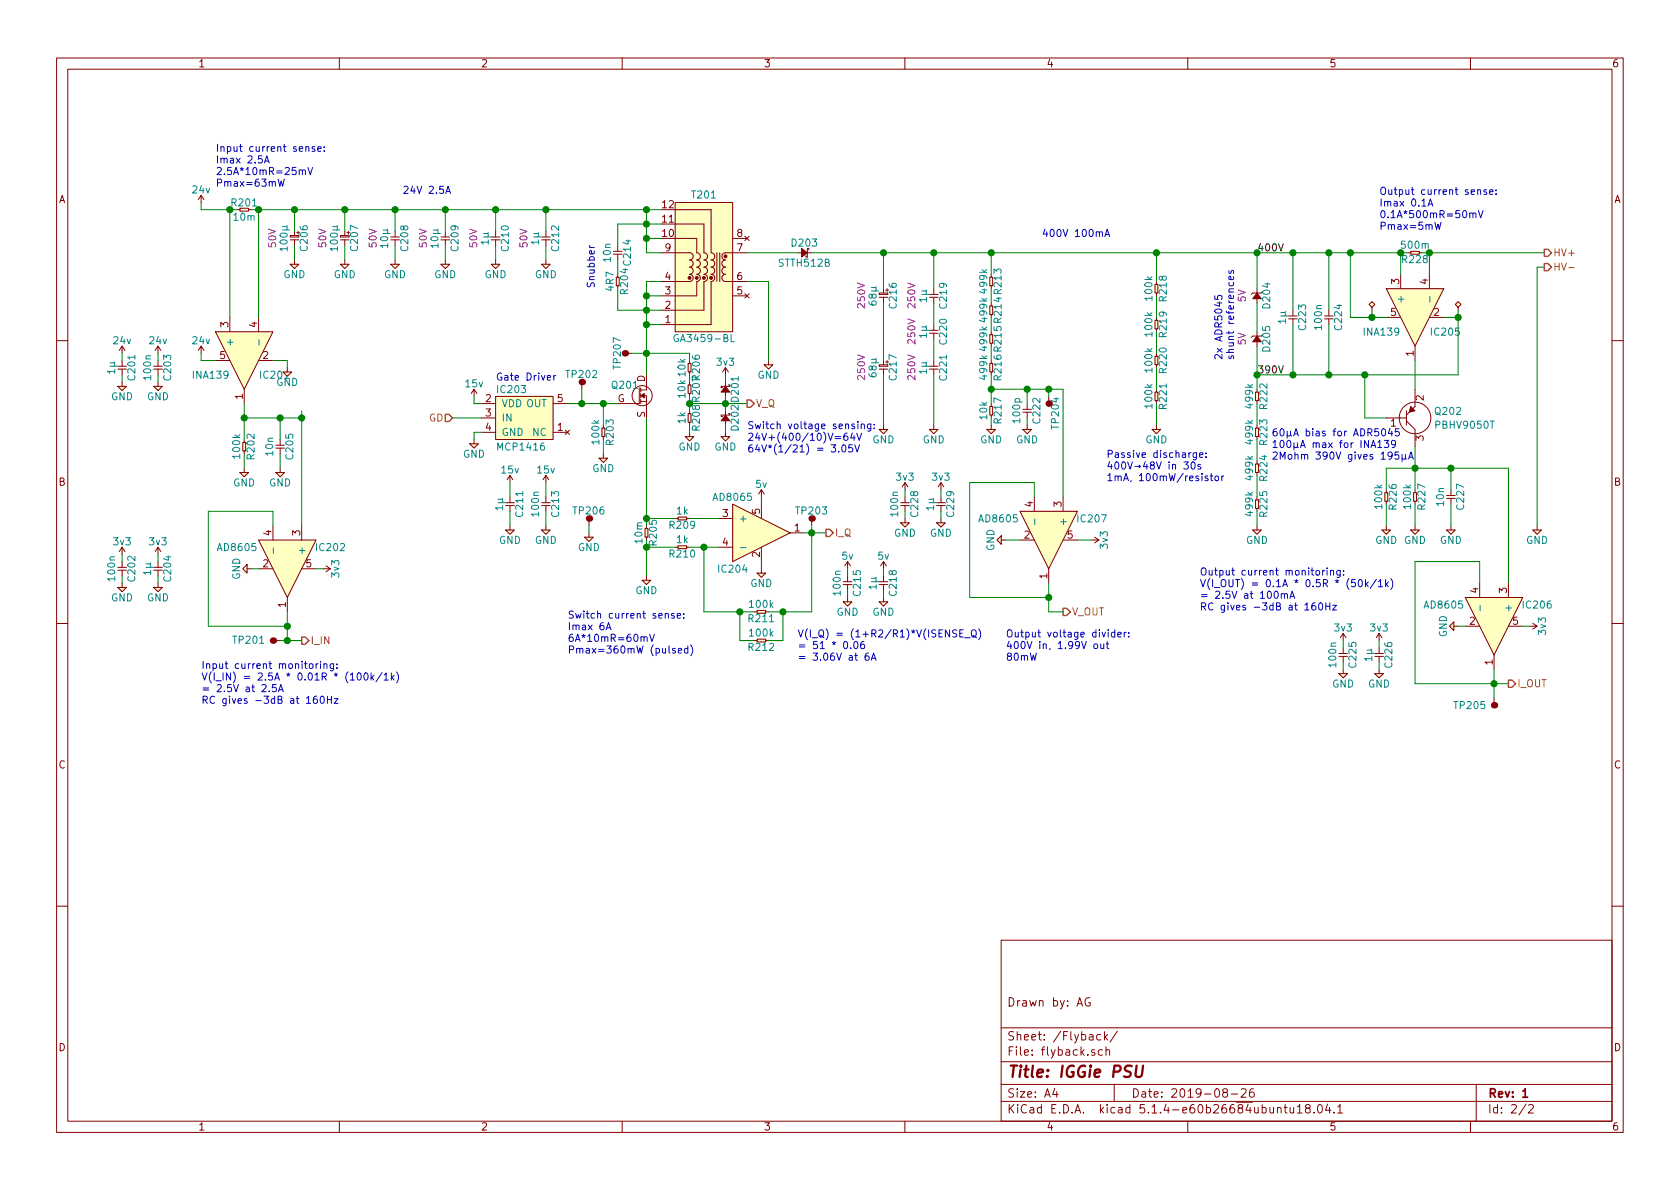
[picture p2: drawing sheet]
<svg xmlns="http://www.w3.org/2000/svg" width="297mm" height="210mm" viewBox="0 0 297 210" stroke-linecap="round" stroke-linejoin="round" font-family="sans-serif">
<g fill="none" stroke="#840000" stroke-width=".18">
<path d="M10 10.3h277v189.9h-277zM12 12.2h273v186.1h-273zM60 10.3v1.9M110 10.3v1.9M160 10.3v1.9M210 10.3v1.9M260 10.3v1.9M249.4 44.4h1.6v.6h-1.6zM10 60.2h2M128.3 72.6v.8M128.3 74.4v.8M129 73.4h-1.5v.3h.3"/>
<path d="M204.2 63h.5v1.5h-.5zM204.2 69.3h.5v1.6h-.5zM285 60.2h2M10 110.3h2M285 110.3h2M10 160.2h2M177 166.3h108v32h-108zM192.7 176.5a.73 .73 0 0 0-.9 .5 .73 .73 0 0 0 .5 .9l.5-.1v-.5h-.3M285 160.2h2M60 198.3v1.9M110 198.3v1.9M160 198.3v1.9"/>
<path d="M177 194.8h108M177 191.8h108M177 187.8h108M177 181.8h108M186.5 192.5l-.4 1h1M186.8 193v1M193.5 185.7l-.3-.1-.2 .2 .1 .2 .4 .2v.3h-.5M194.6 183l-.4-.1-.3 .3 .1 .6 .2 .1 .4-.1M194.9 185.7l-.4-.1-.3 .3 .1 .6 .2 .1 .4-.1M195.3 182.4v1.5M195.4 183.4l.4 .5M195.6 185.7l.2-.1 .3 .1 .1 .9"/>
<path d="M195.6 185.1v1.5M195.8 182.9l-.5 .6M197 191.8v3M197.6 182.3l-1.3 2M210 198.3v1.9M216.5 193.2l-.3-.3 .1-.2a.48 .48 0 0 1 .6-.1l.1 .2-.1 .3-.6 .1a.48 .48 0 0 0 0 .7l.2 .1 .5-.1v-.4l-.2-.3M217.7 193.5h1.1M219.5 192.7l.2-.2h.3l.3 .2v.3v.2l-.9 .8h.9M221.6 192.5a.59 .59 0 0 0-.7 .7l.1 .7 .2 .1 .5-.1 .1-.5-.2-.2-.4-.1-.3 .3M225.9 196l.2-.2 .3 .1 .1 .9M227 195.8h.6M227.2 195.3v1.3l.4 .2"/>
<path d="M228.1 195.8l.1 .9 .3 .1 .2-.1M228.7 195.8v1M229.4 195.8l.4-.5v1.5M229.4 196.8h.8M231.1 196l-.3-.3 .1-.3a.48 .48 0 0 1 .7 .1l-.1 .4a.52 .52 0 0 0-.6 .2 .52 .52 0 0 0 0 .6l.5 .1 .2-.1v-.4l-.2-.3M232.3 196.7v.1M233.1 195.4l.2-.1a.8 .8 0 0 1 .5 .8 .8 .8 0 0 1-.5 .7 1 1 0 0 1-.2-1.4zM234.7 195.2l-.3 1.1h.9M235.1 195.8v1M235.9 196.7v.1M236.5 195.8l.4-.5v1.5M236.5 196.8h.9"/>
<path d="M260 198.3v1.9M261 191.8v6.5M269.8 195.2l-1.2 2M270.3 195.5l.2-.2h.3l.3 .5-.9 1h.9"/>
</g>
<path d="M269.2 193l.5-.5v1.5M269.2 194h.9" fill="none" stroke="#840000" stroke-width=".3"/>
<path d="M201 188.4l-.2 1.7 .1 .2a.69 .69 0 0 0 .9 0l.3-1.9" fill="none" stroke="#840000" stroke-width=".41"/>
<g fill="#ffffc2" stroke="#ffffc2" stroke-width=".18">
<path d="M249.4 44.4h1.6v.6h-1.6z"/>
<path d="M204.2 63h.5v1.5h-.5z"/>
<path d="M204.2 69.3h.5v1.6h-.5z"/>
</g>
<path d="M128.3 73.4l.7 1h-1.5z" fill="#840000" stroke="#840000" stroke-width=".18"/>
<circle cx="102.9" cy="67.6" r=".57" fill="#840000"/>
<path d="M102.9 67.6v1.2" fill="none" stroke="#840000" stroke-width=".18"/>
<g fill="#840000">
<circle cx="185.4" cy="71.4" r=".57"/>
<circle cx="48.3" cy="113.3" r=".57"/>
</g>
<g fill="none" stroke="#840000" stroke-width=".18">
<path d="M35.1 35.3l.5-.8v1.3M35.6 34.5l.5 .8M42.4 36.8h1.5v.5h-1.5zM119.4 35.8h10.1v22.9h-10.1zM119.4 39.6h5.1v5.1a.63 .63 0 0 1 .6 .6 .63 .63 0 0 1-.6 .7 .63 .63 0 0 1 .6 .6 .63 .63 0 0 1-.6 .6 .63 .63 0 0 1 .6 .7 .63 .63 0 0 1-.6 .6 .63 .63 0 0 1 .6 .6 .63 .63 0 0 1-.6 .7v5.1h-7.7M119.4 37.1h6.3v7.6a.63 .63 0 0 1 .7 .6 .63 .63 0 0 1-.7 .7 .63 .63 0 0 1 .7 .6 .63 .63 0 0 1-.7 .6 .63 .63 0 0 1 .7 .7 .63 .63 0 0 1-.7 .6 .63 .63 0 0 1 .7 .6 .63 .63 0 0 1-.7 .7v7.6h-8.9M38.1 58.7h10.2l-5.1 10.1zM40.6 56.1v2.6M45.7 56.1v2.6M51.3 41.7h1.5v.2h-1.5zM51.3 46.7h1.5l-.7 .8zM51.3 42.4h1.5"/>
<path d="M52.1 40.9v.8M52.1 42.4v1M52.1 46v.7M52.5 41.1h.5M60.2 46.7h1.5l-.7 .8zM60.2 41.7h1.5v.2h-1.5zM60.2 42.4h1.5M61 40.9v.8M61 42.4v1M61 46v.7M61.3 41.1h.5M69.1 46.7h1.5l-.8 .8z"/>
<path d="M69.1 41.9h1.5M69.1 42.4h1.5M69.8 40.9v1M69.8 42.4v1M69.8 46v.7M78 46.7h1.5l-.8 .8zM78 41.9h1.5M78 42.4h1.5M78.7 40.9v1M78.7 42.4v1M78.7 46v.7M86.9 46.7h1.5l-.8 .8z"/>
<path d="M86.9 41.9h1.5M86.9 42.4h1.5M87.6 40.9v1M87.6 42.4v1M87.6 46v.7M95.8 46.7h1.5l-.8 .8zM95.8 41.9h1.5M95.8 42.4h1.5M96.5 40.9v1M96.5 42.4v1M96.5 46v.7M108.5 44.4h1.5"/>
<path d="M108.5 45h1.5M109 49h.5v1.5h-.5zM109.2 43.4v1M109.2 45v1M116.8 44.7h5.1a.63 .63 0 0 1 .7 .6 .63 .63 0 0 1-.7 .7 .63 .63 0 0 1 .7 .6 .63 .63 0 0 1-.7 .6 .63 .63 0 0 1 .7 .7 .63 .63 0 0 1-.7 .6 .63 .63 0 0 1 .7 .6 .63 .63 0 0 1-.7 .7h-5.1M119.4 42.2h3.8v2.5a.63 .63 0 0 1 .6 .6 .63 .63 0 0 1-.6 .7 .63 .63 0 0 1 .6 .6 .63 .63 0 0 1-.6 .6 .63 .63 0 0 1 .6 .7 .63 .63 0 0 1-.6 .6 .63 .63 0 0 1 .6 .6 .63 .63 0 0 1-.6 .7v2.5h-6.4M126.7 44.7v5.1M127.3 44.7v5.1M129.5 42.2h2.6M129.5 52.3h2.6M131.7 51.9l.8 .8M131.7 41.8l.8 .7"/>
<path d="M132.1 44.7h-3.8a.63 .63 0 0 0-.7 .6 .63 .63 0 0 0 .7 .7 .63 .63 0 0 0-.7 .6 .63 .63 0 0 0 .7 .6 .63 .63 0 0 0-.7 .7 .63 .63 0 0 0 .7 .6 .63 .63 0 0 0-.7 .6 .63 .63 0 0 0 .7 .7h3.8M132.5 51.9l-.8 .8M132.5 41.8l-.8 .7M141 44.7h.7M142.7 43.9v1.6h-.2v-.3M142.7 44.7h.8M155.4 51.8h1.6v.3h-1.6zM155.4 52.6h1.6M156.2 51v.8M156.2 52.6v1M156.6 51.3h.5M164.3 52.6h1.6"/>
<path d="M164.3 52.1h1.6M164.3 58.4h1.6M164.3 58.9h1.6M165.1 51v1.1M165.1 52.6v1M165.1 57.4v1M165.1 58.9v1M204.2 50.3h.5v1.5h-.5zM204.2 56.6h.5v1.6h-.5zM222.2 51v.8M222.2 52.8v.8M222.2 58.7v.7"/>
<path d="M223 59.4h-1.5l-.3 .3M223 51.8h-1.5l-.3 .3M234.2 55.9h1.5M234.2 56.4h1.5M234.9 54.9v1M234.9 56.4v1M242.1 53.8l.5-.5 .5 .5-.5 .6zM242.6 54.4v.5M245.1 51h10.2l-5.1 10.2zM245.1 56.1h2.5M247.6 48.5v2.5M252.7 56.1h2.6"/>
<path d="M252.7 48.5v2.5M257.3 53.8l.5-.5 .5 .5-.5 .6zM257.8 54.4v.5M21.1 62l.5-.8v1.3M21.6 61.2l.5 .8M27.4 62l.5-.8v1.3M27.9 61.2l.5 .8M35.1 62l.5-.8v1.3M35.6 61.2l.5 .8M38.1 63.7h2.5M42.9 78.2h.5v1.6h-.5zM43.2 68.8v2.6"/>
<path d="M45.7 63.7h2.6M50 65.8h1.6l-.8 .7zM50.8 65v.8M83.1 78.5h1.5l-.8 .7zM83.3 69.6l.5-.8v1.3M83.8 68.8l.5 .8M83.8 77.7v.8M85.1 73.9h2.5M85.1 71.4h2.5M85.1 76.4h2.5M87.6 70.1h10.2v7.6h-10.2zM97.8 71.4h2.5"/>
<path d="M97.8 76.4h2.5M99.9 76.1l.8 .7M100.7 76.1l-.8 .7M106.4 75.7h.5v1.5h-.5zM113 68.6v2.8h-2.5M113.3 70h1v2.6M113.3 71h1M113.3 68.6v.7M113.3 69.6v.8M113.3 70.6v.8M114.3 67.6v1.4h-1M121.2 77.2h1.5l-.8 .8z"/>
<path d="M121.7 64.3h.5v1.5h-.5zM121.7 68.1h.5v1.5h-.5zM121.7 73.1h.5v1.6h-.5zM121.9 76.4v.8M127.5 77.2h1.5l-.7 .8zM127.8 65.8l.5-.8v1.3M128.3 65l.5 .8M128.3 67.6v.7M128.3 69.3v.8M128.3 76.4v.8M129 68.3h-1.5v.3h.3M135.1 64.5h1.6l-.8 .8z"/>
<path d="M135.9 63.7v.8M155.4 75.9h1.6l-.8 .8zM155.4 64.5h1.6v.3h-1.6zM155.4 65.3h1.6M156.2 63.7v.8M156.2 65.3v1M156.2 75.2v.7M156.6 64h.5M164.3 75.9h1.6l-.8 .8zM164.3 65.3h1.6M164.3 64.8h1.6M165.1 63.7v1.1"/>
<path d="M165.1 65.3v1M165.1 75.2v.7M174.5 75.9h1.5l-.7 .8zM175.3 75.2v.7M180.8 75.9h1.6l-.8 .8zM180.8 72.4h1.6M180.8 72.9h1.6M181.6 71.4v1M181.6 72.9v1M181.6 75.2v.7M203.7 75.9h1.5l-.7 .8zM204.5 75.2v.7"/>
<path d="M222 69.3h.5v1.6h-.5zM222 75.7h.5v1.5h-.5zM222.2 60.4v.8M245.1 73.9h3.6M248.7 74.4l1.5 1.5v3.1M248.7 72.6v2.6M250.2 61.2v2.5M250.2 68.8v3.1l-1.5 1.5M21.1 97.5l.5-.7v1.2M21.6 99.3v1M21.6 96.8l.5 .7M27.4 97.5l.5-.7v1.2"/>
<path d="M27.9 99.3v1M27.9 96.8l.5 .7M42.4 83.6h1.5l-.7 .7zM43.2 82.8v.8M43.7 99.8v1.5l-.8-.7zM45.7 95.5h10.2l-5.1 10.2zM48.3 93v2.5M48.8 83.6h1.5l-.8 .7zM49.5 82.8v.8M53.3 93v2.5M89.4 93.7h1.5l-.7 .8zM89.4 88.9h1.5"/>
<path d="M89.4 89.4h1.5M89.7 84.8l.5-.7v1.2M90.2 84.1l.5 .7M90.2 87.9v1M90.2 89.4v1M90.2 93v.7M95.8 93.7h1.5l-.8 .8zM95.8 88.9h1.5M95.8 89.4h1.5M96 84.8l.5-.7v1.2M96.5 84.1l.5 .7M96.5 87.9v1"/>
<path d="M96.5 89.4v1M96.5 93v.7M105.9 81h1.5l-.7 .8zM106.7 80.3v.7M114 93.5h.6v1.5h-.6zM119.9 96.5h1.5v.5h-1.5zM119.9 91.4h1.5v.5h-1.5zM127 91.7h2.5M127 96.8h2.5M129.5 89.1l10.2 5.1-10.2 5.1zM134.1 87.4l.5-.8v1.3M134.6 86.6l.5 .8"/>
<path d="M134.6 89.1v2.6M134.6 96.8v2.5M139.7 94.2h2.5M149.9 99.3l.5 .8M156.2 99.3l.5 .8M159.3 92.5h1.5l-.8 .7zM159.3 88.9h1.5M159.3 89.4h1.5M159.5 86.1l.5-.8v1.3M160 87.9v1M160 89.4v1M160 91.7v.8"/>
<path d="M160 85.3l.5 .8M165.6 92.5h1.5l-.7 .7zM165.6 88.9h1.5M165.6 89.4h1.5M165.9 86.1l.5-.8v1.3M166.4 87.9v1M166.4 89.4v1M166.4 91.7v.8M166.4 85.3l.5 .8M176.3 95.5l.7-.8v1.6zM177 95.5h.8M180.3 90.4h10.2l-5.1 10.2z"/>
<path d="M180.3 95.5h2.6M182.9 87.9v2.5M188 95.5h2.5M188 87.9v2.5M193.5 95l.8 .5h-1.3M194.3 95.5l-.8 .5M221.5 93.7h1.5l-.8 .8zM222 82h.5v1.6h-.5zM222 88.4h.5v1.5h-.5zM222.2 93v.7M244.3 93.7h1.6l-.8 .8zM244.9 87.1h.5v1.5h-.5z"/>
<path d="M245.1 93v.7M249.9 87.1h.5v1.5h-.5zM255.8 93.7h1.5l-.8 .8zM255.8 87.6h1.5M255.8 88.1h1.5M256.5 86.6v1M256.5 88.1v1M256.5 93v.7M271 93.7h1.5l-.7 .8zM271.8 93v.7M20.8 103.9h1.6l-.8 .7zM20.8 100.3h1.6"/>
<path d="M20.8 100.8h1.6M21.6 100.8v1M21.6 103.1v.8M27.2 103.9h1.5l-.8 .7zM27.2 100.3h1.5M27.2 100.8h1.5M27.9 100.8v1M27.9 103.1v.8M43.7 100.6h.7M45.7 100.6h2.6M48.3 113.3h1.2M50.8 105.7v2.5"/>
<path d="M53.3 100.6h2.6M57.7 100.1l.7 .5h-1.3M58.4 100.6l-.7 .5M113.5 102.6h1.6l-.8 .8zM114.3 101.8v.8M133.9 113h1.5v.5h-1.5zM149.1 106.4h1.5l-.7 .8zM149.1 102.9h1.5M149.1 103.4h1.5M149.4 100.1l.5-.8v1.3M149.9 101.8v1.1M149.9 103.4v1"/>
<path d="M149.9 105.7v.7M155.4 106.4h1.6l-.8 .8zM155.4 102.9h1.6M155.4 103.4h1.6M155.7 100.1l.5-.8v1.3M156.2 101.8v1.1M156.2 103.4v1M156.2 105.7v.7M185.4 100.6v2.5M236.7 119.1h1.6l-.8 .8zM236.7 115.6h1.6M236.7 116.1h1.6"/>
<path d="M237 112.8l.5-.8v1.3M237.5 114.5v1.1M237.5 116.1v1M237.5 118.4v.7M237.5 112l.5 .8M243.1 119.1h1.5l-.8 .8zM243.1 115.6h1.5M243.1 116.1h1.5M243.3 112.8l.5-.8v1.3M243.8 114.5v1.1M243.8 116.1v1M243.8 118.4v.7"/>
<path d="M243.8 112l.5 .8M257 110v1.5l-.7-.8zM257 110.7h.8M259.1 105.7h10.1l-5 10.1zM259.1 110.7h2.5M261.6 103.1v2.6M264.2 115.8v2.6M266.7 110.7h2.5M266.7 103.1v2.6M271 110.2l.8 .5h-1.3M271.8 110.7l-.8 .5"/>
<circle cx="113.5" cy="70" r="1.78"/>
<circle cx="250.2" cy="73.9" r="2.79"/>
</g>
<g fill="#ffffc2" stroke="#ffffc2" stroke-width=".18">
<path d="M119.4 35.8h10.1v22.9h-10.1z"/>
<path d="M245.1 51h10.2l-5.1 10.2z"/>
<path d="M121.7 64.3h.5v1.5h-.5z"/>
<path d="M121.7 68.1h.5v1.5h-.5z"/>
<path d="M121.7 73.1h.5v1.6h-.5z"/>
<path d="M222 69.3h.5v1.6h-.5z"/>
<path d="M121.2 77.2h1.5l-.8 .8z"/>
<path d="M222 75.7h.5v1.5h-.5z"/>
<path d="M133.9 113h1.5v.5h-1.5z"/>
<path d="M242.1 53.8l.5-.5 .5 .5-.5 .6z"/>
<path d="M129.5 89.1l10.2 5.1-10.2 5.1z"/>
<path d="M42.4 36.8h1.5v.5h-1.5z"/>
<path d="M180.8 75.9h1.6l-.8 .8z"/>
<path d="M244.9 87.1h.5v1.5h-.5z"/>
<path d="M222 82h.5v1.6h-.5z"/>
<path d="M249.9 87.1h.5v1.5h-.5z"/>
<path d="M127.5 77.2h1.5l-.7 .8z"/>
<path d="M164.3 75.9h1.6l-.8 .8z"/>
<path d="M155.4 75.9h1.6l-.8 .8z"/>
<path d="M60.2 46.7h1.5l-.7 .8z"/>
<path d="M69.1 46.7h1.5l-.8 .8z"/>
<path d="M257 110v1.5l-.7-.8z"/>
<path d="M259.1 105.7h10.1l-5 10.1z"/>
<path d="M45.7 95.5h10.2l-5.1 10.2z"/>
<path d="M43.7 99.8v1.5l-.8-.7z"/>
<path d="M27.2 103.9h1.5l-.8 .7z"/>
<path d="M20.8 103.9h1.6l-.8 .7z"/>
<path d="M51.3 46.7h1.5l-.7 .8z"/>
<path d="M255.8 93.7h1.5l-.8 .8z"/>
<path d="M221.5 93.7h1.5l-.8 .8z"/>
<path d="M222 88.4h.5v1.5h-.5z"/>
<path d="M271 93.7h1.5l-.7 .8z"/>
<path d="M114 93.5h.6v1.5h-.6z"/>
<path d="M244.3 93.7h1.6l-.8 .8z"/>
<path d="M86.9 46.7h1.5l-.8 .8z"/>
<path d="M83.1 78.5h1.5l-.8 .7z"/>
<path d="M243.1 119.1h1.5l-.8 .8z"/>
<path d="M236.7 119.1h1.6l-.8 .8z"/>
<path d="M38.1 58.7h10.2l-5.1 10.1z"/>
<path d="M204.2 50.3h.5v1.5h-.5z"/>
<path d="M204.2 56.6h.5v1.6h-.5z"/>
<path d="M203.7 75.9h1.5l-.7 .8z"/>
<path d="M176.3 95.5l.7-.8v1.6z"/>
<path d="M119.9 96.5h1.5v.5h-1.5z"/>
<path d="M50 65.8h1.6l-.8 .7z"/>
<path d="M42.9 78.2h.5v1.6h-.5z"/>
<path d="M42.4 83.6h1.5l-.7 .7z"/>
<path d="M180.3 90.4h10.2l-5.1 10.2z"/>
<path d="M149.1 106.4h1.5l-.7 .8z"/>
<path d="M155.4 106.4h1.6l-.8 .8z"/>
<path d="M89.4 93.7h1.5l-.7 .8z"/>
<path d="M95.8 93.7h1.5l-.8 .8z"/>
<path d="M106.4 75.7h.5v1.5h-.5z"/>
<path d="M105.9 81h1.5l-.7 .8z"/>
<path d="M113.5 102.6h1.6l-.8 .8z"/>
<path d="M119.9 91.4h1.5v.5h-1.5z"/>
<path d="M165.6 92.5h1.5l-.7 .7z"/>
<path d="M257.3 53.8l.5-.5 .5 .5-.5 .6z"/>
<path d="M159.3 92.5h1.5l-.8 .7z"/>
<path d="M78 46.7h1.5l-.8 .8z"/>
<path d="M95.8 46.7h1.5l-.8 .8z"/>
<path d="M109 49h.5v1.5h-.5z"/>
<path d="M174.5 75.9h1.5l-.7 .8z"/>
<path d="M87.6 70.1h10.2v7.6h-10.2z"/>
<path d="M48.8 83.6h1.5l-.8 .7z"/>
<path d="M135.1 64.5h1.6l-.8 .8z"/>
</g>
<g fill="#840000" stroke="#840000" stroke-width=".18">
<path d="M128.3 68.3l.7 1h-1.5z"/>
<path d="M249.4 71.9l.8 .7-1 .3z"/>
<path d="M113.3 70l.6-.4v.8z"/>
<path d="M222.2 59.4l.8 1h-1.5z"/>
<path d="M222.2 51.8l.8 1h-1.5z"/>
<path d="M141.7 43.9l1 .8-1 .8z"/>
<circle cx="121.9" cy="49.1" r=".25"/>
<circle cx="123.2" cy="49.1" r=".25"/>
<circle cx="124.5" cy="49.1" r=".25"/>
<circle cx="125.7" cy="49.1" r=".25"/>
<circle cx="128.3" cy="45.3" r=".25"/>
</g>
<path d="M119.9 59.2a.59 .59 0 0 0-.8 .6 .59 .59 0 0 0 .8 .6v-.5h-.2M129.3 59.2v1.2h.6M252.8 52.4v1M45.8 60v1M48.3 96.9v1M130.9 96.8h1M183 91.8v1M261.7 107v1" fill="none" stroke="#008484" stroke-width=".18"/>
<circle cx="143.5" cy="91.7" r=".57" fill="#840000"/>
<path d="M143.5 91.7v1.3M133.9 107.9h1.5v.6h-1.5zM133.9 101.3h1.5l-.8 .8zM134.6 100.6v.7" fill="none" stroke="#840000" stroke-width=".18"/>
<g fill="#ffffc2" stroke="#ffffc2" stroke-width=".18">
<path d="M133.9 107.9h1.5v.6h-1.5z"/>
<path d="M133.9 101.3h1.5l-.8 .8z"/>
</g>
<circle cx="110.5" cy="62.5" r=".57" fill="#840000"/>
<path d="M175 49h.5v1.5h-.5zM175 54.1h.5v1.5h-.5zM48.8 78.7h1.5M48.8 79.2h1.5M49.5 77.7v1M49.5 79.2v1.1M110.5 62.5h1.3" fill="none" stroke="#840000" stroke-width=".18"/>
<g fill="#ffffc2" stroke="#ffffc2" stroke-width=".18">
<path d="M175 49h.5v1.5h-.5z"/>
<path d="M175 54.1h.5v1.5h-.5z"/>
</g>
<circle cx="104.1" cy="91.7" r=".57" fill="#840000"/>
<g fill="none" stroke="#840000" stroke-width=".18">
<path d="M175 59.2h.5v1.5h-.5zM227.8 55.9h1.6M227.8 56.4h1.6M228.6 54.9v1M228.6 56.4v1M20.8 68.3h1.6l-.8 .8zM20.8 64.8h1.6M20.8 65.3h1.6M21.6 63.7v1.1M21.6 65.3v1M21.6 67.6v.7M27.2 68.3h1.5l-.8 .8z"/>
<path d="M27.9 67.6v.7M175 64.3h.5v1.5h-.5zM175 71.9h.5v1.5h-.5zM103.4 95h1.5l-.8 .8zM104.1 91.7v1.3M104.1 94.2v.8M249.4 93.7h1.6l-.8 .8zM250.2 93v.7"/>
</g>
<g fill="#ffffc2" stroke="#ffffc2" stroke-width=".18">
<path d="M103.4 95h1.5l-.8 .8z"/>
<path d="M20.8 68.3h1.6l-.8 .8z"/>
<path d="M175 59.2h.5v1.5h-.5z"/>
<path d="M249.4 93.7h1.6l-.8 .8z"/>
<path d="M27.2 68.3h1.5l-.8 .8z"/>
<path d="M175 64.3h.5v1.5h-.5z"/>
<path d="M175 71.9h.5v1.5h-.5z"/>
</g>
<circle cx="264.2" cy="124.7" r=".57" fill="#840000"/>
<path d="M27.2 64.8h1.5M27.2 65.3h1.5M27.9 63.7v1.1M27.9 65.3v1M264.2 123.4v1.3" fill="none" stroke="#840000" stroke-width=".18"/>
<g fill="none" stroke="#008400" stroke-width=".18">
<path d="M35.6 35.8v1.3h5v19M44.4 37.1h72.4M45.7 37.1v19M52.1 37.1v3.8M61 37.1v3.8M69.8 37.1v3.8M78.7 37.1v3.8M87.6 37.1v3.8M96.5 37.1v3.8M114.3 37.1v7.6h2.5M116.8 39.6h-7.6v3.8M52.1 43.4v2.6"/>
<path d="M61 43.4v2.6M69.8 43.4v2.6M78.7 43.4v2.6M87.6 43.4v2.6M96.5 43.4v2.6M109.2 51v3.9h7.6M109.2 46v2.5M114.3 42.2h2.5M114.3 52.3h2.5M114.3 57.4h2.5M116.8 49.8h-2.5v16.5M132.1 44.7h8.9"/>
<path d="M132.1 49.8h3.8v13.9M143.5 44.7h104.1v3.8M156.2 44.7v6.3M156.2 53.6v10.1M165.1 44.7v6.3M165.1 53.6v3.8M165.1 59.9v3.8M175.3 44.7v3.8M204.5 44.7v5.1M204.5 52.3v3.8M204.5 58.7v3.8M222.2 44.7v6.3"/>
<path d="M222.2 53.6v5.1M228.6 44.7v10.2M228.6 57.4v8.9M234.9 44.7v10.2M234.9 57.4v8.9M238.8 44.7v11.4h6.3M242.6 54.9v1.2M255.3 56.1h2.5M257.8 54.9v11.4h-35.6M273 44.7h-20.3v3.8M273 47.2h-1.2v45.8M21.6 62.5v1.2"/>
<path d="M21.6 66.3v1.3M27.9 62.5v1.2M27.9 66.3v1.3M35.6 62.5v1.2h2.5M43.2 71.4v6.3M43.2 73.9h10.1M48.3 63.7h2.5v1.3M49.5 73.9v3.8M53.3 72.6v20.4M80 73.9h5.1M83.8 70.1v1.3h1.3M85.1 76.4h-1.3v1.3"/>
<path d="M100.3 71.4h8.9M102.9 68.8v2.6M106.7 71.4v3.8M106.7 77.7v2.6M111.8 62.5h10.1M114.3 73.9v17.8h5.1M121.9 71.4h10.2M128.3 66.3v1.3M128.3 70.1v2.5M128.3 75.2v1.2M156.2 66.3v8.9M165.1 66.3v8.9"/>
<path d="M175.3 68.8h12.7v19.1M175.3 66.3v5.1M181.6 68.8v2.6M181.6 73.9v1.3M185.4 68.8v1.3M204.5 65v3.8M204.5 71.4v3.8M222.2 61.2v7.6M222.2 71.4v3.8M222.2 77.7v3.8M241.3 66.3v7.6h3.8M250.2 63.7v5.1"/>
<path d="M250.2 79v7.6M21.6 98v1.3M27.9 98v1.3M43.2 80.3v2.5M48.3 93v-2.6h-11.5v20.3h14M49.5 80.3v2.5M90.2 85.3v2.6M90.2 90.4v2.6M96.5 85.3v2.6M96.5 90.4v2.6M104.1 93v1.2M119.4 96.8h-5.1v5"/>
<path d="M121.9 96.8h5.1M121.9 91.7h5.1M124.5 96.8v11.4h8.8M134.6 87.9v1.2M134.6 99.3v1.3M142.2 94.2h3.8M143.5 93v15.2h-7.6M160 86.6v1.3M160 90.4v1.3M166.4 86.6v1.3M166.4 90.4v1.3M177.8 95.5h2.5"/>
<path d="M182.9 87.9v-2.6h-11.5v20.4h14M190.5 95.5h2.5M222.2 84.1v3.8M222.2 90.4v2.6M245.1 86.6v-3.8h21.6v20.3M245.1 89.1v3.9M250.2 89.1v3.9M256.5 82.8v3.8M256.5 89.1v3.9M21.6 101.8v1.3M27.9 101.8v1.3M44.4 100.6h1.3"/>
<path d="M49.5 113.3h3.8M50.8 108.2v5.1M55.9 100.6h1.2M130.8 108.2v5.1h2.5M138.4 108.2v5.1h-2.5M149.9 100.6v1.2M149.9 104.4v1.3M156.2 100.6v1.2M156.2 104.4v1.3M185.4 103.1v5.1h2.6M237.5 113.3v1.2M237.5 117.1v1.3"/>
<path d="M243.8 113.3v1.2M243.8 117.1v1.3M257.8 110.7h1.3M261.6 103.1v-3.8h-11.4v21.6h16.5M264.2 118.4v5M269.2 110.7h1.3"/>
</g>
<path d="M277.4 47.3h.9" fill="none" stroke="#848400" stroke-width=".18"/>
<path d="M273 46.6h.7l.6 .6-.6 .7h-.7zM273 44.1h.7l.6 .6-.6 .6h-.7zM78.7 73.3h.7l.6 .6-.6 .6h-.7zM132.1 70.7h.6l.6 .7-.6 .6h-.6zM146 93.6h.7l.6 .6-.6 .7h-.7zM53.3 112.6h.7l.6 .7-.6 .6h-.7zM188 107.6h.6l.6 .6-.6 .6h-.6zM266.7 120.3h.6l.7 .6-.7 .6h-.6z" fill="none" stroke="#848400" stroke-width=".25"/>
<g fill="none" stroke="#0000c2" stroke-width=".18">
<path d="M46.8 28.8l.4-1.2 .4 1.2M46.9 28.5h.6M49.2 31.7l.3 1.2 .2-.9 .3 .9 .3-1.2M52.9 30.2l.2-.2 .3 .1 .1 .8M53.5 30.2l.1-.2 .3 .1 .1 .8M54.1 26.1l.2-.2 .3 .1v.8M54.4 29.6l.5 1.3 .4-1.3M55.7 26l-.4-.1-.1 .2v.2l.5 .1v.3h-.5M56.2 26.3l.6-.1-.1-.2-.3-.1-.2 .2v.6h.5M57.3 26.6v.2M57.3 26v.1M78.8 34.2l.4-1.3 .5 1.3"/>
<path d="M78.9 33.9h.6M252.5 36.4l.4-1.2 .4 1.2M252.6 36.1h.6M253.7 39.3l.3 1.3 .3-1 .2 1 .3-1.3M259.9 37.8l.1-.1h.3l.1 .8M260.4 37.8l.2-.1h.3l.1 .8M261.3 33.7l.1-.2 .3 .1 .1 .8M261.4 37.2l.4 1.3 .4-1.3M262.8 33.6l-.3-.1-.1 .2v.2l.4 .1v.3h-.4M263.4 34l.6-.1-.1-.3-.3-.1-.2 .2v.6h.5M264.5 34.3v.1M264.5 33.6v.1"/>
<path d="M104.2 43.4l.3 .4M195.4 41.8l.4-1.2 .4 1.2M195.5 41.5h.6M214.8 52.3v.6l.6 .1-.1-.2v-.5h.6l.2 .2-.2 .5M217.3 49.9v.4l.2 .2 .6-.1v-.5M217.3 47.9v.3l.1 .2 .2-.1 .2-.4h.3v.5M218.1 48.9v.4l-.2 .1h-.6v-.5l.3-.1 .1 .6M96.8 66.8l.6-.1-.1-.3h-.3l-.2 .2v.6h.5M97.9 66.4v.8M98.3 66.4l-.4 .2M148.3 79.8v.1M148.9 78.8l.2-.1a.69 .69 0 0 1 .5 .6 .69 .69 0 0 1-.5 .6l-.2-.1-.1-.4z"/>
<path d="M149.8 76.6l-.4 .1a.87 .87 0 0 0 0 1.2l.4-.1 .1-.5-.2-.2h-.3l-.2 .2M150.7 76.5l-.3 .9h.8M150.7 78.7h-.6l-.1 .6 .5-.2 .3 .3v.3l-.3 .2-.5-.1M151 77v.9M151.1 75h-.3l-.2 .2v.1l.5 .2v.3h-.5M151.1 78.7l.5 1.2 .4-1.2M151.5 76.6l.4 1.3 .4-1.3M151.7 74.5v.2M151.7 75v.8M152.3 75.1l.2-.1h.3v.8M152.3 75v.8M154 75l-.1 1.1-.2 .1h-.3"/>
<path d="M154 75h-.4l-.2 .2 .1 .6h.5M154.6 75.7v.1M154.6 75v.2M242.4 79.1l.4-1.2 .4 1.2M243.6 78.2l.4-.3v1.2M243.6 79.1h.7M244.4 75.9l.2-.1a.69 .69 0 0 1 .4 .6 .69 .69 0 0 1-.4 .7 .83 .83 0 0 1-.2-1.2zM244.8 77.9h.7l-.4 .5 .4 .1v.4l-.2 .2-.5-.1M245.8 75.8l-.3 .9h.8M246.1 76.2v.9M246.7 78.4l-.2 .3h-.2l-.3-.3 .1-.4 .2-.1h.2l.2 .2a.97 .97 0 0 1-.2 1h-.3M247.3 79.9h-.6l-.1 .6 .2-.1 .5 .1v.6l-.2 .1-.5-.1"/>
<path d="M247.3 75.8h-.6v.6l.5-.1 .2 .2v.4l-.2 .2-.5-.1M209.3 81.7h.8l-.4 .5 .3 .1 .1 .4-.2 .3-.6-.2M210.7 81.8l.2-.1a.69 .69 0 0 1 .4 .6 .69 .69 0 0 1-.4 .7l-.2-.2-.1-.3zM211.6 80.1v1l-.3 .2-.3-.1M211.6 80.1h-.4l-.3 .2 .2 .5h.5M212.1 80.5l.6-.1-.1-.3h-.3l-.2 .1 .1 .6h.4M212.3 82.2l-.3-.1-.2 .2 .1 .2 .4 .1v.3h-.5M213.2 80.8v.1M213.2 80.1v.1M213.5 84.2h-.3l-.1 .1v.2l.4 .2v.3h-.4M214 84.2h.5M214.1 83.7v1.1l.4 .2"/>
<path d="M214.9 84.2h.3l.2 .1v.7h-.3l-.3-.2zM216 84.2v.8M216.4 84.2l-.4 .2M246.2 80.5l-.3 .2h-.4l-.1-.2 .1-.5 .4-.1 .2 .2a.84 .84 0 0 1-.3 1.1h-.3M247.9 80.4v1.2M248.5 81l.2 .2M248.5 80.4l-.1 .7-.3 .1-.2-.2M249 81.2l.5-1.3 .4 1.3M249.2 80.8h.6M54.8 117.4h.3l.2 .2-.1 .6h-.3l-.2-.1zM55.9 117.4v.8M56.2 117.4l-.3 .2"/>
<path d="M56.7 116.9v.2M56.7 117.4v.8M57.3 117.5l.2-.1h.3v.8M57.3 117.4v.8M59 117.4v1l-.3 .2h-.3M59 117.4h-.4l-.2 .2 .1 .6h.5M59.6 118.1v.1M59.6 117.4v.1M63.3 119.1l.1-.1a.69 .69 0 0 1 .5 .6 .69 .69 0 0 1-.5 .7l-.2-.3-.1-.2zM64.5 119.1l.1-.1a.67 .67 0 0 1 .5 .6 .67 .67 0 0 1-.5 .7l-.3-.5zM65.6 119v1.3M65.7 119.8l.4 .5"/>
<path d="M66.1 119.4l-.5 .5M67.6 118.9l-1.1 1.7M67.9 119.3l.4-.3v1.3M69.2 119v1.3M69.3 119.8l.4 .5M69.7 119.4l-.5 .5M70.1 118.8a1.47 1.47 0 0 1 0 1.9M107.2 111.4l.4-1.3 .4 1.3M107.3 111h.6M113.9 112.8l.2-.2h.3v.8M114.9 112.2l.4 1.2 .4-1.2M117.6 108.6l.2-.1h.3l.1 .8"/>
<path d="M119.2 108.5h-.3l-.2 .2 .1 .1 .4 .2v.3h-.5M119.4 114.7l-.3-.1-.2 .2v.2l.5 .1v.3h-.5M119.7 108.9l.6-.1v-.3h-.4l-.2 .2 .1 .6h.5M119.9 115.1l.6-.1v-.3l-.4-.1-.2 .2 .1 .6h.5M120.9 109.2v.1M120.9 108.5v.2M121.6 114.7l-.3-.1-.3 .3 .1 .5h.5M121.6 114.2v1.3M122.1 114a1.4 1.4 0 0 1 0 2M150.4 114.6v.1M151.1 113.6l.2-.2a.67 .67 0 0 1 .4 .7 .67 .67 0 0 1-.4 .6l-.3-.2v-.3zM152.8 113.4l-.4 .1a.87 .87 0 0 0 0 1.2l.4-.1v-.6l-.4-.1-.2 .3"/>
<path d="M153.5 115.5l-.3 .1a.87 .87 0 0 0 0 1.2l.4-.2v-.5l-.4-.1-.2 .2M154 116.8l.5-1.3 .4 1.3M154.2 116.4h.6M169.2 111.4h-.5l-.2 .1v.4l.5 .2 .2 .3-.3 .2h-.5M169.7 112h.4M170.3 111.4h-.6v1.2h.6M170.5 112.8h1M171.8 111.6a.45 .45 0 0 1 .7 0 .88 .88 0 0 1-.2 1h-.4a1.07 1.07 0 0 1-.1-1zM172 112.3l.7 .5M173 111.2a1.47 1.47 0 0 1 0 1.9M193.5 113.9h.3l.3 .2-.1 .5-.4 .1-.2-.2zM194.6 113.9l.1 .7 .3 .1 .1-.1"/>
<path d="M195.1 113.9v.8M195.6 113.9h.5M195.8 113.4v1.1l.3 .2M195.9 111.4v.1M197.1 111.9l-.4-.1-.2 .2 .1 .6h.5M197.1 111.4v1.2M197.6 112.2l.6-.1v-.2l-.4-.1-.2 .2 .1 .6h.5M198.8 111.8v.8M199.2 111.8l-.4 .2M199.6 112.5v.1M199.6 111.9v.1M225.4 104.7l.2-.2a.67 .67 0 0 1 .4 .7 .67 .67 0 0 1-.4 .6l-.3-.5z"/>
<path d="M226.5 105.1l.2-.1h.3l.1 .8M226.5 105v.8M227.1 105.2l.2-.2h.3v.8M228.1 105.8l.4-1.3 .4 1.3M228.2 105.5h.6M232.5 106.6l-.4 .1-.2 .5 .1 .5 .2 .2 .3-.1 .2-.2-.2-.4-.3-.1-.3 .2M232.8 100.9h.3l.2 .2-.1 .5-.3 .1-.2-.1zM233.2 106.7l.3-.1a.69 .69 0 0 1 .4 .6 .69 .69 0 0 1-.4 .7l-.3-.2-.1-.3zM233.9 100.9v.8M234.2 100.9l-.3 .2M234.4 106.6v1.3M234.4 107.2h.7"/>
<path d="M234.6 100.4v.2M234.6 100.9v.8M235.1 106.6v1.3M235.3 101l.1-.1h.3l.1 .8M235.3 100.9v.8M235.6 107h.7l-.7 .9h.7M237 100.9v1l-.3 .2h-.3M237 100.9h-.4l-.3 .2 .2 .5h.5M237.6 101.6v.1M237.6 100.9v.1M239.6 102.5h-.6l-.1 .6 .5-.1 .3 .2v.3l-.3 .3-.5-.2M240.3 102.6l.2-.1a.69 .69 0 0 1 .4 .6 .69 .69 0 0 1-.4 .7 .83 .83 0 0 1-.2-1.2z"/>
<path d="M241.4 102.5v1.3M241.6 103.3l.3 .5M241.9 102.9l-.5 .5M243.4 102.4l-1.1 1.7M243.7 102.8l.4-.3v1.3M243.7 103.8h.7M245 102.5v1.3M245.1 103.3l.4 .5M245.5 102.9l-.5 .5M245.9 102.3a1.47 1.47 0 0 1 0 1.9M47.6 122.2v.1M48.8 121.1h-.6l-.1 .6 .2-.2 .5 .2v.5l-.2 .1-.5-.1"/>
<path d="M49.2 122.3l.5-1.2 .4 1.2M49.4 122h.6M56 123.1l-.4 .1-.2 .5v.6l.3 .1 .3-.1 .1-.2-.1-.4-.3-.1-.3 .2M56.7 123.2l.2-.1a.69 .69 0 0 1 .4 .6 .69 .69 0 0 1-.4 .7l-.2-.1-.1-.4zM57.9 123.1v1.3M57.9 123.7h.7M58.6 123.1v1.3M59.1 123.5h.7l-.7 .9h.7M67.9 120.3h.8"/>
</g>
<g fill="#008400" stroke="#008400" stroke-width=".25">
<circle cx="40.6" cy="37.1" r=".51"/>
<circle cx="241.3" cy="66.3" r=".51"/>
<circle cx="50.8" cy="113.3" r=".51"/>
<circle cx="102.9" cy="71.4" r=".51"/>
<circle cx="45.7" cy="37.1" r=".51"/>
<circle cx="235" cy="66.3" r=".51"/>
<circle cx="228.6" cy="44.7" r=".51"/>
<circle cx="114.3" cy="96.8" r=".51"/>
<circle cx="43.2" cy="73.9" r=".51"/>
<circle cx="228.6" cy="66.3" r=".51"/>
<circle cx="250.2" cy="82.8" r=".51"/>
<circle cx="185.4" cy="105.7" r=".51"/>
<circle cx="235" cy="44.7" r=".51"/>
<circle cx="69.9" cy="37.1" r=".51"/>
<circle cx="121.9" cy="71.4" r=".51"/>
<circle cx="114.3" cy="91.7" r=".51"/>
<circle cx="114.3" cy="57.4" r=".51"/>
<circle cx="50.8" cy="110.7" r=".51"/>
<circle cx="256.5" cy="82.8" r=".51"/>
<circle cx="114.3" cy="54.9" r=".51"/>
<circle cx="114.3" cy="52.3" r=".51"/>
<circle cx="87.6" cy="37.1" r=".51"/>
<circle cx="264.2" cy="120.9" r=".51"/>
<circle cx="114.3" cy="39.6" r=".51"/>
<circle cx="106.7" cy="71.4" r=".51"/>
<circle cx="78.7" cy="37.1" r=".51"/>
<circle cx="96.5" cy="37.1" r=".51"/>
<circle cx="52.1" cy="37.1" r=".51"/>
<circle cx="61" cy="37.1" r=".51"/>
<circle cx="156.2" cy="44.7" r=".51"/>
<circle cx="175.3" cy="44.7" r=".51"/>
<circle cx="53.3" cy="73.9" r=".51"/>
<circle cx="165.1" cy="44.7" r=".51"/>
<circle cx="247.7" cy="44.7" r=".51"/>
<circle cx="143.5" cy="94.2" r=".51"/>
<circle cx="242.6" cy="56.1" r=".51"/>
<circle cx="238.8" cy="44.7" r=".51"/>
<circle cx="257.8" cy="56.1" r=".51"/>
<circle cx="124.5" cy="96.8" r=".51"/>
<circle cx="175.3" cy="68.8" r=".51"/>
<circle cx="181.6" cy="68.8" r=".51"/>
<circle cx="252.7" cy="44.7" r=".51"/>
<circle cx="138.4" cy="108.2" r=".51"/>
<circle cx="49.5" cy="73.9" r=".51"/>
<circle cx="130.8" cy="108.2" r=".51"/>
<circle cx="222.3" cy="66.3" r=".51"/>
<circle cx="128.3" cy="71.4" r=".51"/>
<circle cx="222.3" cy="44.7" r=".51"/>
<circle cx="185.4" cy="68.8" r=".51"/>
<circle cx="204.5" cy="44.7" r=".51"/>
<circle cx="114.3" cy="62.5" r=".51"/>
<circle cx="114.3" cy="37.1" r=".51"/>
<circle cx="114.3" cy="42.2" r=".51"/>
</g>
<text font-size="2.8" fill="#840000" x="178" y="190.5">Title: IGGie PSU</text>
<g font-size="2.1" fill="#840000">
<text x="178" y="178">Drawn by: AG</text>
<text x="178" y="184">Sheet: /Flyback/</text>
<text x="178" y="186.7">File: flyback.sch</text>
<text x="178" y="196.9">KiCad E.D.A. kicad 5.1.4-e60b26684ubuntu18.04.1</text>
<text x="178" y="194.1">Size: A4</text>
<text x="200" y="194.1">Date: 2019-08-26</text>
<text x="263" y="194.1">Rev: 1</text>
<text x="263" y="196.9">Id: 2/2</text>
</g>
<g font-size="1.8" fill="#840000">
<text x="35" y="11.9">1</text>
<text x="85" y="11.9">2</text>
<text x="135" y="11.9">3</text>
<text x="185" y="11.9">4</text>
<text x="235" y="11.9">5</text>
<text x="285" y="11.9">6</text>
<text x="10.4" y="35.9">A</text>
<text x="285.4" y="35.9">A</text>
<text x="117.1" y="41.9">10</text>
<text x="117.1" y="39.4">11</text>
<text x="117.1" y="36.8">12</text>
<text x="130.3" y="41.9">8</text>
<text x="117.6" y="44.4">9</text>
<text x="130.3" y="44.4">7</text>
<text x="117.6" y="52.1">3</text>
<text x="117.6" y="49.5">4</text>
<text x="130.3" y="52.1">5</text>
<text x="130.3" y="49.5">6</text>
<text x="247.4" y="50.3" transform="rotate(-90 247.4 50.3)">3</text>
<text x="252.5" y="50.3" transform="rotate(-90 252.5 50.3)">4</text>
<text x="40.4" y="57.9" transform="rotate(-90 40.4 57.9)">3</text>
<text x="45.5" y="57.9" transform="rotate(-90 45.5 57.9)">4</text>
<text x="117.6" y="57.1">1</text>
<text x="117.6" y="54.6">2</text>
<text x="245.9" y="55.9">5</text>
<text x="253.5" y="55.9">2</text>
<text x="38.9" y="63.5">5</text>
<text x="46.5" y="63.5">2</text>
<text x="249.9" y="63" transform="rotate(-90 249.9 63)">1</text>
<text x="42.9" y="70.6" transform="rotate(-90 42.9 70.6)">1</text>
<text x="85.9" y="71.1">2</text>
<text x="98.6" y="71.1">5</text>
<text x="109.2" y="71.1">G</text>
<text x="114" y="67.6" transform="rotate(-90 114 67.6)">D</text>
<text x="251.7" y="70.8" transform="rotate(-90 251.7 70.8)">2</text>
<text x="85.9" y="73.7">3</text>
<text x="85.9" y="76.2">4</text>
<text x="98.6" y="76.2">1</text>
<text x="114" y="73.9" transform="rotate(-90 114 73.9)">S</text>
<text x="245.9" y="75.4">1</text>
<text x="251.7" y="77.9" transform="rotate(-90 251.7 77.9)">3</text>
<text x="10.4" y="85.9">B</text>
<text x="182.6" y="89.6" transform="rotate(-90 182.6 89.6)">4</text>
<text x="187.7" y="89.6" transform="rotate(-90 187.7 89.6)">3</text>
<text x="285.4" y="85.9">B</text>
<text x="48" y="94.7" transform="rotate(-90 48 94.7)">4</text>
<text x="53.1" y="94.7" transform="rotate(-90 53.1 94.7)">3</text>
<text x="127.8" y="91.4">3</text>
<text x="134.4" y="90.9" transform="rotate(-90 134.4 90.9)">5</text>
<text x="140.5" y="94">1</text>
<text x="181.1" y="95.2">2</text>
<text x="188.7" y="95.2">5</text>
<text x="46.5" y="100.3">2</text>
<text x="54.1" y="100.3">5</text>
<text x="127.8" y="96.5">4</text>
<text x="134.4" y="98.5" transform="rotate(-90 134.4 98.5)">2</text>
<text x="50.5" y="107.4" transform="rotate(-90 50.5 107.4)">1</text>
<text x="185.2" y="102.3" transform="rotate(-90 185.2 102.3)">1</text>
<text x="261.4" y="104.9" transform="rotate(-90 261.4 104.9)">4</text>
<text x="266.4" y="104.9" transform="rotate(-90 266.4 104.9)">3</text>
<text x="259.9" y="110.5">2</text>
<text x="267.5" y="110.5">5</text>
<text x="263.9" y="117.6" transform="rotate(-90 263.9 117.6)">1</text>
<text x="10.4" y="135.9">C</text>
<text x="285.4" y="135.9">C</text>
<text x="10.4" y="185.9">D</text>
<text x="285.4" y="185.9">D</text>
<text x="35" y="199.9">1</text>
<text x="85" y="199.9">2</text>
<text x="135" y="199.9">3</text>
<text x="185" y="199.9">4</text>
<text x="235" y="199.9">5</text>
<text x="285" y="199.9">6</text>
</g>
<g font-size="1.8" fill="#0000c2">
<text x="38.1" y="26.8">Input current sense:</text>
<text x="38.1" y="28.9">Imax 2.5A</text>
<text x="38.1" y="31">2.5A*10mR=25mV</text>
<text x="38.1" y="33">Pmax=63mW</text>
<text x="71.1" y="34.3">24V 2.5A</text>
<text x="243.8" y="34.5">Output current sense:</text>
<text x="184.1" y="41.9">400V 100mA</text>
<text x="243.8" y="36.5">Imax 0.1A</text>
<text x="243.8" y="38.6">0.1A*500mR=50mV</text>
<text x="243.8" y="40.6">Pmax=5mW</text>
<text x="105.2" y="51" transform="rotate(-90 105.2 51)">Snubber</text>
<text x="216.1" y="63.7" transform="rotate(-90 216.1 63.7)">2x ADR5045</text>
<text x="218.2" y="63.7" transform="rotate(-90 218.2 63.7)">shunt references</text>
<text x="87.6" y="67.3">Gate Driver</text>
<text x="132.1" y="75.9">Switch voltage sensing:</text>
<text x="132.1" y="77.9">24V+(400/10)V=64V</text>
<text x="224.8" y="77.2">60µA bias for ADR5045</text>
<text x="132.1" y="80">64V*(1/21) = 3.05V</text>
<text x="195.6" y="81">Passive discharge:</text>
<text x="195.6" y="83">400V48V in 30s</text>
<text x="224.8" y="79.2">100µA max for INA139</text>
<text x="224.8" y="81.3">2Mohm 390V gives 195µA</text>
<text x="195.6" y="85.1">1mA, 100mW/resistor</text>
<text x="212.1" y="101.8">Output current monitoring:</text>
<text x="212.1" y="103.8">V(I_OUT) = 0.1A * 0.5R * (50k/1k)</text>
<text x="212.1" y="105.9">= 2.5V at 100mA</text>
<text x="212.1" y="107.9">RC gives -3dB at 160Hz</text>
<text x="100.3" y="109.4">Switch current sense:</text>
<text x="100.3" y="111.4">Imax 6A</text>
<text x="100.3" y="113.5">6A*10mR=60mV</text>
<text x="141" y="112.7">V(I_Q) = (1+R2/R1)*V(ISENSE_Q)</text>
<text x="177.8" y="112.7">Output voltage divider:</text>
<text x="35.6" y="118.3">Input current monitoring:</text>
<text x="100.3" y="115.6">Pmax=360mW (pulsed)</text>
<text x="141" y="114.8">= 51 * 0.06</text>
<text x="141" y="116.8">= 3.06V at 6A</text>
<text x="177.8" y="114.8">400V in, 1.99V out</text>
<text x="177.8" y="116.8">80mW</text>
<text x="35.6" y="120.3">V(I_IN) = 2.5A * 0.01R * (100k/1k)</text>
<text x="35.6" y="122.4">= 2.5V at 2.5A</text>
<text x="35.6" y="124.5">RC gives -3dB at 160Hz</text>
</g>
<g font-size="1.8" fill="#008484">
<text x="34.1" y="34.2">24v</text>
<text x="122.5" y="35.1">T201</text>
<text x="41.4" y="39">10m</text>
<text x="50.9" y="44.1" transform="rotate(-90 50.9 44.1)">100µ</text>
<text x="54.4" y="44.2" transform="rotate(-90 54.4 44.2)">C206</text>
<text x="59.7" y="44.1" transform="rotate(-90 59.7 44.1)">100µ</text>
<text x="63.3" y="44.2" transform="rotate(-90 63.3 44.2)">C207</text>
<text x="68.6" y="43.7" transform="rotate(-90 68.6 43.7)">10µ</text>
<text x="72.2" y="44.3" transform="rotate(-90 72.2 44.3)">C208</text>
<text x="77.5" y="43.7" transform="rotate(-90 77.5 43.7)">10µ</text>
<text x="81.1" y="44.3" transform="rotate(-90 81.1 44.3)">C209</text>
<text x="86.4" y="43.2" transform="rotate(-90 86.4 43.2)">1µ</text>
<text x="90" y="44.3" transform="rotate(-90 90 44.3)">C210</text>
<text x="95.3" y="43.2" transform="rotate(-90 95.3 43.2)">1µ</text>
<text x="98.9" y="44.3" transform="rotate(-90 98.9 44.3)">C212</text>
<text x="108" y="46.2" transform="rotate(-90 108 46.2)">10n</text>
<text x="111.6" y="46.8" transform="rotate(-90 111.6 46.8)">C214</text>
<text x="137.8" y="47.2">STTH512B</text>
<text x="140.1" y="43.6">D203</text>
<text x="247.9" y="44">500m</text>
<text x="50.1" y="49.2">GND</text>
<text x="59" y="49.2">GND</text>
<text x="67.9" y="49.2">GND</text>
<text x="76.8" y="49.2">GND</text>
<text x="85.7" y="49.2">GND</text>
<text x="94.6" y="49.2">GND</text>
<text x="108.5" y="51.4" transform="rotate(-90 108.5 51.4)">4R7</text>
<text x="111" y="51.9" transform="rotate(-90 111 51.9)">R204</text>
<text x="155" y="53.8" transform="rotate(-90 155 53.8)">68µ</text>
<text x="163.9" y="53.3" transform="rotate(-90 163.9 53.3)">1µ</text>
<text x="174.5" y="51.7" transform="rotate(-90 174.5 51.7)">499k</text>
<text x="203.8" y="53" transform="rotate(-90 203.8 53)">100k</text>
<text x="206.3" y="53.2" transform="rotate(-90 206.3 53.2)">R218</text>
<text x="248.3" y="53.1" transform="rotate(-90 248.3 53.1)">+</text>
<text x="158.5" y="54.4" transform="rotate(-90 158.5 54.4)">C216</text>
<text x="163.9" y="59.7" transform="rotate(-90 163.9 59.7)">1µ</text>
<text x="167.4" y="54.4" transform="rotate(-90 167.4 54.4)">C219</text>
<text x="174.5" y="56.8" transform="rotate(-90 174.5 56.8)">499k</text>
<text x="203.8" y="59.4" transform="rotate(-90 203.8 59.4)">100k</text>
<text x="206.3" y="59.5" transform="rotate(-90 206.3 59.5)">R219</text>
<text x="224.6" y="54.4" transform="rotate(-90 224.6 54.4)">D204</text>
<text x="227.4" y="57.1" transform="rotate(-90 227.4 57.1)">1µ</text>
<text x="230.9" y="58.2" transform="rotate(-90 230.9 58.2)">C223</text>
<text x="233.7" y="58.1" transform="rotate(-90 233.7 58.1)">100n</text>
<text x="237.3" y="58.2" transform="rotate(-90 237.3 58.2)">C224</text>
<text x="241.2" y="59.4">INA139</text>
<text x="253.2" y="59.4">IC205</text>
<text x="20.1" y="60.9">24v</text>
<text x="26.5" y="60.9">24v</text>
<text x="34.1" y="60.9">24v</text>
<text x="41.3" y="60.7" transform="rotate(-90 41.3 60.7)">+</text>
<text x="109.8" y="65.1" transform="rotate(-90 109.8 65.1)">TP207</text>
<text x="119.7" y="60.5">GA3459-BL</text>
<text x="126.8" y="64.7">3v3</text>
<text x="167.4" y="60.8" transform="rotate(-90 167.4 60.8)">C220</text>
<text x="174.5" y="61.9" transform="rotate(-90 174.5 61.9)">499k</text>
<text x="203.8" y="65.7" transform="rotate(-90 203.8 65.7)">100k</text>
<text x="206.3" y="65.9" transform="rotate(-90 206.3 65.9)">R220</text>
<text x="224.6" y="62" transform="rotate(-90 224.6 62)">D205</text>
<text x="19.6" y="70.8">GND</text>
<text x="20.4" y="66" transform="rotate(-90 20.4 66)">1µ</text>
<text x="23.9" y="67.1" transform="rotate(-90 23.9 67.1)">C201</text>
<text x="26" y="70.8">GND</text>
<text x="26.7" y="67" transform="rotate(-90 26.7 67)">100n</text>
<text x="30.3" y="67.1" transform="rotate(-90 30.3 67.1)">C203</text>
<text x="34.2" y="67">INA139</text>
<text x="46.2" y="67">IC201</text>
<text x="48.8" y="68.2">GND</text>
<text x="82.3" y="68.5">15v</text>
<text x="88.1" y="69.5">IC203</text>
<text x="100.3" y="66.8">TP202</text>
<text x="108.3" y="68.8">Q201</text>
<text x="121.2" y="70.3" transform="rotate(-90 121.2 70.3)">10k 10k</text>
<text x="130.6" y="70.9" transform="rotate(-90 130.6 70.9)">D201</text>
<text x="133.9" y="67">GND</text>
<text x="155" y="66.5" transform="rotate(-90 155 66.5)">68µ</text>
<text x="158.5" y="67.1" transform="rotate(-90 158.5 67.1)">C217</text>
<text x="163.9" y="66" transform="rotate(-90 163.9 66)">1µ</text>
<text x="167.4" y="67.1" transform="rotate(-90 167.4 67.1)">C221</text>
<text x="174.5" y="67" transform="rotate(-90 174.5 67)">499k</text>
<text x="88.6" y="72">VDD OUT</text>
<text x="88.6" y="74.5">IN</text>
<text x="88.6" y="77.1">GND</text>
<text x="94.2" y="77.1">NC</text>
<text x="121.2" y="74.9" transform="rotate(-90 121.2 74.9)">1k</text>
<text x="130.6" y="76" transform="rotate(-90 130.6 76)">D202</text>
<text x="174.5" y="74.1" transform="rotate(-90 174.5 74.1)">10k</text>
<text x="180.4" y="74.6" transform="rotate(-90 180.4 74.6)">100p</text>
<text x="183.9" y="74.7" transform="rotate(-90 183.9 74.7)">C222</text>
<text x="187.2" y="75.7" transform="rotate(-90 187.2 75.7)">TP204</text>
<text x="203.8" y="72.1" transform="rotate(-90 203.8 72.1)">100k</text>
<text x="206.3" y="72.2" transform="rotate(-90 206.3 72.2)">R221</text>
<text x="221.5" y="72.1" transform="rotate(-90 221.5 72.1)">499k</text>
<text x="224.1" y="72.2" transform="rotate(-90 224.1 72.2)">R222</text>
<text x="253.9" y="73.4">Q202</text>
<text x="254" y="75.8">PBHV9050T</text>
<text x="42.5" y="80.9" transform="rotate(-90 42.5 80.9)">100k</text>
<text x="45" y="81.1" transform="rotate(-90 45 81.1)">R202</text>
<text x="48.3" y="80.5" transform="rotate(-90 48.3 80.5)">10n</text>
<text x="51.9" y="81.1" transform="rotate(-90 51.9 81.1)">C205</text>
<text x="81.9" y="80.9">GND</text>
<text x="88.2" y="79.7">MCP1416</text>
<text x="88.7" y="83.7">15v</text>
<text x="95" y="83.7">15v</text>
<text x="104.7" y="83.5">GND</text>
<text x="106" y="78.4" transform="rotate(-90 106 78.4)">100k</text>
<text x="108.5" y="78.6" transform="rotate(-90 108.5 78.6)">R203</text>
<text x="120" y="79.7">GND</text>
<text x="126.3" y="79.7">GND</text>
<text x="154.3" y="78.4">GND</text>
<text x="163.1" y="78.4">GND</text>
<text x="173.3" y="78.4">GND</text>
<text x="179.7" y="78.4">GND</text>
<text x="202.5" y="78.4">GND</text>
<text x="221.5" y="78.4" transform="rotate(-90 221.5 78.4)">499k</text>
<text x="224.1" y="78.6" transform="rotate(-90 224.1 78.6)">R223</text>
<text x="41.2" y="86">GND</text>
<text x="47.6" y="86">GND</text>
<text x="126.3" y="88.6">AD8065</text>
<text x="133.7" y="86.3">5v</text>
<text x="158.5" y="85">3v3</text>
<text x="164.9" y="85">3v3</text>
<text x="221.5" y="84.8" transform="rotate(-90 221.5 84.8)">499k</text>
<text x="224.1" y="84.9" transform="rotate(-90 224.1 84.9)">R224</text>
<text x="244.4" y="89.8" transform="rotate(-90 244.4 89.8)">100k</text>
<text x="246.9" y="90" transform="rotate(-90 246.9 90)">R226</text>
<text x="249.5" y="89.8" transform="rotate(-90 249.5 89.8)">100k</text>
<text x="252" y="90" transform="rotate(-90 252 90)">R227</text>
<text x="255.3" y="89.4" transform="rotate(-90 255.3 89.4)">10n</text>
<text x="258.9" y="90" transform="rotate(-90 258.9 90)">C227</text>
<text x="89" y="90.2" transform="rotate(-90 89 90.2)">1µ</text>
<text x="92.5" y="91.3" transform="rotate(-90 92.5 91.3)">C211</text>
<text x="95.3" y="91.2" transform="rotate(-90 95.3 91.2)">100n</text>
<text x="98.9" y="91.3" transform="rotate(-90 98.9 91.3)">C213</text>
<text x="101.5" y="91">TP206</text>
<text x="113.6" y="96" transform="rotate(-90 113.6 96)">10m</text>
<text x="118.5" y="93.5">R209</text>
<text x="119.7" y="91">1k</text>
<text x="130.6" y="92.3">+</text>
<text x="140.9" y="91">TP203</text>
<text x="158.1" y="94.9">GND</text>
<text x="158.8" y="91.2" transform="rotate(-90 158.8 91.2)">100n</text>
<text x="162.4" y="91.3" transform="rotate(-90 162.4 91.3)">C228</text>
<text x="164.4" y="94.9">GND</text>
<text x="165.2" y="90.2" transform="rotate(-90 165.2 90.2)">1µ</text>
<text x="168.7" y="91.3" transform="rotate(-90 168.7 91.3)">C229</text>
<text x="173.3" y="92.4">AD8605</text>
<text x="188.6" y="92.5" transform="rotate(-90 188.6 92.5)">+</text>
<text x="190.7" y="92.4">IC207</text>
<text x="221.5" y="91.1" transform="rotate(-90 221.5 91.1)">499k</text>
<text x="224.1" y="91.3" transform="rotate(-90 224.1 91.3)">R225</text>
<text x="20.1" y="96.4">3v3</text>
<text x="26.5" y="96.4">3v3</text>
<text x="26.7" y="101.6" transform="rotate(-90 26.7 101.6)">1µ</text>
<text x="38.7" y="97.5">AD8605</text>
<text x="54" y="97.6" transform="rotate(-90 54 97.6)">+</text>
<text x="56.1" y="97.5">IC202</text>
<text x="88.2" y="96.2">GND</text>
<text x="94.6" y="96.2">GND</text>
<text x="102.2" y="97.5">GND</text>
<text x="118.5" y="98.6">R210</text>
<text x="119.7" y="96.1">1k</text>
<text x="127.2" y="101.3">IC204</text>
<text x="148.9" y="99">5v</text>
<text x="155.2" y="99">5v</text>
<text x="175.8" y="97.5" transform="rotate(-90 175.8 97.5)">GND</text>
<text x="195.9" y="97" transform="rotate(-90 195.9 97)">3v3</text>
<text x="220.3" y="96.2">GND</text>
<text x="243.2" y="96.2">GND GND</text>
<text x="254.6" y="96.2">GND</text>
<text x="269.8" y="96.2">GND</text>
<text x="19.6" y="106.3">GND</text>
<text x="20.4" y="102.6" transform="rotate(-90 20.4 102.6)">100n</text>
<text x="23.9" y="102.7" transform="rotate(-90 23.9 102.7)">C202</text>
<text x="26" y="106.3">GND</text>
<text x="30.3" y="102.7" transform="rotate(-90 30.3 102.7)">C204</text>
<text x="42.5" y="102.5" transform="rotate(-90 42.5 102.5)">GND</text>
<text x="60" y="102.1" transform="rotate(-90 60 102.1)">3v3</text>
<text x="112.3" y="105.1">GND</text>
<text x="132.6" y="107.5">100k</text>
<text x="132.7" y="103.8">GND</text>
<text x="148.6" y="105.1" transform="rotate(-90 148.6 105.1)">100n</text>
<text x="152.2" y="105.2" transform="rotate(-90 152.2 105.2)">C215</text>
<text x="155" y="104.1" transform="rotate(-90 155 104.1)">1µ</text>
<text x="158.5" y="105.2" transform="rotate(-90 158.5 105.2)">C218</text>
<text x="252" y="107.6">AD8605</text>
<text x="267.3" y="107.7" transform="rotate(-90 267.3 107.7)">+</text>
<text x="269.4" y="107.6">IC206</text>
<text x="41.4" y="113.8">TP201</text>
<text x="132.5" y="110">R211</text>
<text x="132.6" y="112.6">100k</text>
<text x="147.9" y="108.9">GND</text>
<text x="154.3" y="108.9">GND</text>
<text x="236" y="111.7">3v3</text>
<text x="242.4" y="111.7">3v3</text>
<text x="255.8" y="112.7" transform="rotate(-90 255.8 112.7)">GND</text>
<text x="273.4" y="112.2" transform="rotate(-90 273.4 112.2)">3v3</text>
<text x="132.5" y="115.1">R212</text>
<text x="236.3" y="117.8" transform="rotate(-90 236.3 117.8)">100n</text>
<text x="239.8" y="117.9" transform="rotate(-90 239.8 117.9)">C225</text>
<text x="242.6" y="116.8" transform="rotate(-90 242.6 116.8)">1µ</text>
<text x="246.2" y="117.9" transform="rotate(-90 246.2 117.9)">C226</text>
<text x="235.5" y="121.6">GND</text>
<text x="241.9" y="121.6">GND</text>
<text x="257.3" y="125.4">TP205</text>
</g>
<g font-size="1.8" fill="#008400">
<text x="41.1" y="36.5">R201</text>
<text x="248.1" y="46.5">R228</text>
<text x="123.7" y="70.9" transform="rotate(-90 123.7 70.9)">R207R206</text>
<text x="177.1" y="67.1" transform="rotate(-90 177.1 67.1)">R216 R215 R214 R213</text>
<text x="123.7" y="76" transform="rotate(-90 123.7 76)">R208</text>
<text x="177.1" y="74.7" transform="rotate(-90 177.1 74.7)">R217</text>
<text x="116.1" y="96.3" transform="rotate(-90 116.1 96.3)">R205</text>
</g>
<g font-size="1.8" fill="#840084">
<text x="48.8" y="43.7" transform="rotate(-90 48.8 43.7)">50V</text>
<text x="57.7" y="43.7" transform="rotate(-90 57.7 43.7)">50V</text>
<text x="66.6" y="43.7" transform="rotate(-90 66.6 43.7)">50V</text>
<text x="75.5" y="43.7" transform="rotate(-90 75.5 43.7)">50V</text>
<text x="84.4" y="43.7" transform="rotate(-90 84.4 43.7)">50V</text>
<text x="93.3" y="43.7" transform="rotate(-90 93.3 43.7)">50V</text>
<text x="220.3" y="53.4" transform="rotate(-90 220.3 53.4)">5V</text>
<text x="153" y="54.4" transform="rotate(-90 153 54.4)">250V</text>
<text x="161.8" y="54.4" transform="rotate(-90 161.8 54.4)">250V</text>
<text x="161.8" y="60.7" transform="rotate(-90 161.8 60.7)">250V</text>
<text x="220.3" y="61" transform="rotate(-90 220.3 61)">5V</text>
<text x="153" y="67.1" transform="rotate(-90 153 67.1)">250V</text>
<text x="161.8" y="67.1" transform="rotate(-90 161.8 67.1)">250V</text>
</g>
<g font-size="1.8">
<text x="222.2" y="44.4">400V</text>
<text x="222.2" y="66">390V</text>
</g>
<g font-size="1.8" fill="#848400">
<text x="274.6" y="47.9">HV-</text>
<text x="274.6" y="45.3">HV+</text>
<text x="75.8" y="74.5">GD</text>
<text x="133.6" y="72">V_Q</text>
<text x="147.6" y="94.9">I_Q</text>
<text x="54.9" y="113.9">I_IN</text>
<text x="189.5" y="108.8">V_OUT</text>
<text x="268.2" y="121.5">I_OUT</text>
</g>
</svg>
